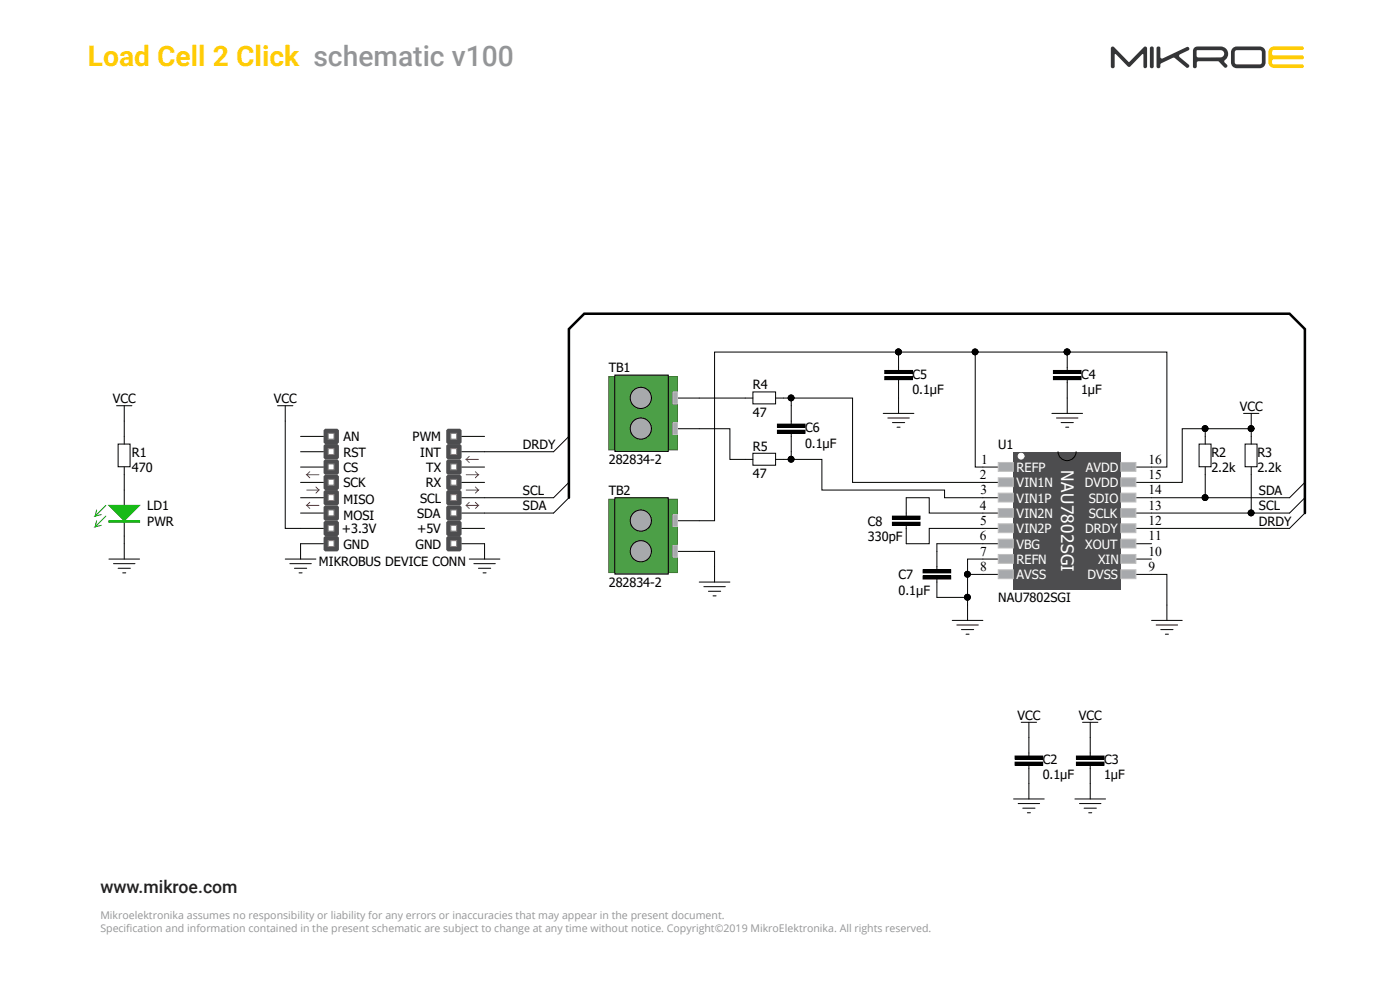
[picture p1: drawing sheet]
<svg xmlns="http://www.w3.org/2000/svg" width="420mm" height="297mm" viewBox="0 0 420 297" stroke-linecap="round" stroke-linejoin="round" font-family="sans-serif">
<!-- layer: Layer 1 -->
<path d="M381 14.4l1.3-.5h8.4a.54 .54 0 0 1 .5 .5 .54 .54 0 0 1-.5 .6h-8.6a.9 .9 0 0 0-.5 .8 .9 .9 0 0 0 .5 .8h8.6a.58 .58 0 0 1 .5 .6 .58 .58 0 0 1-.5 .6h-8.6a.8 .8 0 0 0-.5 .8 .8 .8 0 0 0 .7 .7h8.4a.55 .55 0 0 1 .5 .5 .55 .55 0 0 1-.5 .6h-8.4a1.74 1.74 0 0 1-1.8-1.8v-3.3z" fill-rule="evenodd" fill="#ffcc06"/>
<path d="M359 15.1l7.2-.1a1.09 1.09 0 0 1 1.1 1.1 1.09 1.09 0 0 1-1.1 1.1h-6.9l-.3-.5zM358.4 14.2l-.5 1.1v4.6a.58 .58 0 0 0 .6 .5 .58 .58 0 0 0 .5-.5l.1-1.2 .3-.3 6.3 .1a4 4 0 0 0 2.1 1.8l.4-.5-.4-.7a.72 .72 0 0 1-.5-.6 .72 .72 0 0 1 .5-.7 2.22 2.22 0 0 0 .5-2.5 2.22 2.22 0 0 0-2.1-1.4h-6.9zM347.1 14.1l-.1 5.8a.58 .58 0 0 0 .5 .5 .58 .58 0 0 0 .6-.5v-.7l.3-.2 3.7-1.7 3.8 2.9a.57 .57 0 0 0 .7-.1 .57 .57 0 0 0 0-.7l-2.7-2.3-.2-.4 .3-.4 2.5-1.2a.56 .56 0 0 0 .2-.7 .56 .56 0 0 0-.7-.3l-7.3 3.5-.6-.4v-3l-.5-.3zM345.1 14.1l-.1 5.8a.58 .58 0 0 0 .5 .5 .58 .58 0 0 0 .6-.5v-5.5l-.3-.4zM369.8 14.4l.9-.4 7.2-.1a1.74 1.74 0 0 1 1.8 1.8v3a1.74 1.74 0 0 1-1.8 1.7h-6.8a1.74 1.74 0 0 1-1.8-1.7v-3.4zM370.6 15.2l-.2 .5v3l.3 .5 7.2 .1 .6-.3 .1-3.3-.4-.6-7.1-.1zM333.4 14.1l-.1 .4v5.4a.58 .58 0 0 0 .5 .5 .58 .58 0 0 0 .6-.5v-3.5l.3-.2 3.6 3.7 .4 .2 4.2-3.9 .1 3.7a.55 .55 0 0 0 .6 .5 .55 .55 0 0 0 .5-.5v-5.4l-.3-.5-.6 .1-4.5 4.5-4.5-4.5-.4-.2z" fill-rule="evenodd" fill="#343537"/>
<g fill="none" stroke="#000" stroke-width=".3">
<path d="M35 121.6h4.6M37.3 121.6v4.6M90.2 130.8h6.9M90.2 135.4h6.9M90.2 140h6.9M138.5 130.8h6.9M138.5 135.4h6.9M138.5 140h6.9M90.2 144.6h6.9M90.2 149.2h6.9M90.2 153.8h6.9M90.2 158.4h6.9"/>
<path d="M138.5 144.6h6.9M138.5 149.2h6.9M138.5 153.8h6.9M138.5 158.4h6.9M32.7 167.6h9.2M34.1 168.9h6.4M35.4 170.3h3.7M36.8 171.7h.9M37.3 163v4.6M85.6 167.6h9.2M87 168.9h6.4M88.3 170.3h3.7"/>
<path d="M89.7 171.7h.9M97.1 163h-6.9v4.6M138.5 163h6.9v4.6M140.8 167.6h9.2M142.2 168.9h6.4M143.5 170.3h3.7M144.9 171.7h.9"/>
</g>
<g fill="#4d4d4f">
<path d="M97.1 128.9l.4-.4h3.7l.5 .4v3.7l-.5 .5h-3.7l-.4-.5z" fill-rule="evenodd"/>
<path d="M97.1 133.5l.4-.4h3.7l.5 .4v3.7l-.5 .5h-3.7l-.4-.5z" fill-rule="evenodd"/>
</g>
<g fill="#fff" stroke="#808080" stroke-width=".3">
<path d="M98.5 129.9h1.7v1.7h-1.7z"/>
<path d="M98.5 134.5h1.7v1.7h-1.7z"/>
</g>
<g fill="#4d4d4f">
<path d="M97.1 138.1l.4-.4h3.7l.5 .4v3.7l-.5 .5h-3.7l-.4-.5z" fill-rule="evenodd"/>
<path d="M97.1 142.7l.4-.4h3.7l.5 .4v3.7l-.5 .5h-3.7l-.4-.5z" fill-rule="evenodd"/>
</g>
<g fill="#fff" stroke="#808080" stroke-width=".3">
<path d="M98.5 139.1h1.7v1.7h-1.7z"/>
<path d="M98.5 143.7h1.7v1.7h-1.7z"/>
</g>
<g fill="#4d4d4f">
<path d="M97.1 147.3l.4-.4h3.7l.5 .4v3.7l-.5 .5h-3.7l-.4-.5z" fill-rule="evenodd"/>
<path d="M97.1 151.9l.4-.4h3.7l.5 .4v3.7l-.5 .5h-3.7l-.4-.5z" fill-rule="evenodd"/>
</g>
<g fill="#fff" stroke="#808080" stroke-width=".3">
<path d="M98.5 148.2h1.7v1.8h-1.7z"/>
<path d="M98.5 152.8h1.7v1.8h-1.7z"/>
</g>
<g fill="#4d4d4f">
<path d="M97.1 156.5l.4-.4h3.7l.5 .4v3.7l-.5 .5h-3.7l-.4-.5z" fill-rule="evenodd"/>
<path d="M97.1 161.1l.4-.4h3.7l.5 .4v3.7l-.5 .5h-3.7l-.4-.5z" fill-rule="evenodd"/>
</g>
<g fill="#fff" stroke="#808080" stroke-width=".3">
<path d="M98.5 157.4h1.7v1.8h-1.7z"/>
<path d="M98.5 162h1.7v1.8h-1.7z"/>
</g>
<g fill="#4d4d4f">
<path d="M133.9 128.9l.4-.4h3.7l.5 .4v3.7l-.5 .5h-3.7l-.4-.5z" fill-rule="evenodd"/>
<path d="M133.9 133.5l.4-.4h3.7l.5 .4v3.7l-.5 .5h-3.7l-.4-.5z" fill-rule="evenodd"/>
</g>
<g fill="#fff" stroke="#808080" stroke-width=".3">
<path d="M135.3 129.9h1.7v1.7h-1.7z"/>
<path d="M135.3 134.5h1.7v1.7h-1.7z"/>
</g>
<g fill="#4d4d4f">
<path d="M133.9 138.1l.4-.4h3.7l.5 .4v3.7l-.5 .5h-3.7l-.4-.5z" fill-rule="evenodd"/>
<path d="M133.9 142.7l.4-.4h3.7l.5 .4v3.7l-.5 .5h-3.7l-.4-.5z" fill-rule="evenodd"/>
</g>
<g fill="#fff" stroke="#808080" stroke-width=".3">
<path d="M135.3 139.1h1.7v1.7h-1.7z"/>
<path d="M135.3 143.7h1.7v1.7h-1.7z"/>
</g>
<g fill="#4d4d4f">
<path d="M133.9 147.3l.4-.4h3.7l.5 .4v3.7l-.5 .5h-3.7l-.4-.5z" fill-rule="evenodd"/>
<path d="M133.9 151.9l.4-.4h3.7l.5 .4v3.7l-.5 .5h-3.7l-.4-.5z" fill-rule="evenodd"/>
</g>
<g fill="#fff" stroke="#808080" stroke-width=".3">
<path d="M135.3 148.2h1.7v1.8h-1.7z"/>
<path d="M135.3 152.8h1.7v1.8h-1.7z"/>
</g>
<g fill="#4d4d4f">
<path d="M133.9 156.5l.4-.4h3.7l.5 .4v3.7l-.5 .5h-3.7l-.4-.5z" fill-rule="evenodd"/>
<path d="M133.9 161.1l.4-.4h3.7l.5 .4v3.7l-.5 .5h-3.7l-.4-.5z" fill-rule="evenodd"/>
</g>
<g fill="#fff" stroke="#808080" stroke-width=".3">
<path d="M135.3 157.4h1.7v1.8h-1.7z"/>
<path d="M135.3 162h1.7v1.8h-1.7z"/>
</g>
<g fill="none" stroke="#ee0e22" stroke-width=".3">
<path d="M140.8 136.8l-.9 .9M143.5 137.7h-3.6l.9 .9M92 146.9h3.7l-.9 .9M92.9 150.5l-.9 1M92.9 141.4l-.9 .9M94.8 146l.9 .9M95.7 151.5h-3.7l.9 .9M95.7 142.3h-3.7l.9 .9M139.9 142.3h3.6l-.9 .9M139.9 146.9h3.6l-.9 .9M139.9 151.5h3.6l-.9 .9M139.9 151.5l.9 .9"/>
<path d="M140.8 150.5l-.9 1M142.6 141.4l.9 .9M142.6 146l.9 .9M142.6 150.5l.9 1"/>
</g>
<path d="M35.4 133.1h3.6v6.8h-3.6zM37.3 130.8v2.3M37.3 140v2.3M37.3 146.9v4.6M37.3 156.1v4.6" fill="none" stroke="#000" stroke-width=".3"/>
<path d="M32.7 156.1h9.2v.4h-9.2z" fill-rule="evenodd" fill="#00bf00"/>
<path d="M32.7 156.1h9.2v.4h-9.2z" fill="none" stroke="#00bf00" stroke-width=".3"/>
<path d="M32.7 151.5h9.2l-4.6 4.6z" fill="#00bf00"/>
<path d="M29 156.1l-.5 1.8M29 152.8l-.5 1.9M31.8 154.7l-3.3 3.2 1.9-.5M31.8 151.5l-3.3 3.2 1.9-.5M32.7 151.5h9.2l-4.6 4.6z" fill="none" stroke="#00bf00" stroke-width=".3"/>
<g fill="none" stroke="#000" stroke-width=".3">
<path d="M223.6 119.3h2.3M225.9 117.5h6.8v3.5h-6.8zM232.8 119.3h2.3M265.4 111h8.3v.9h-8.3zM265.4 112.9h8.3v.9h-8.3zM269.6 105.5v5.5M269.6 113.8v5.5M316 112.9h8.3v.9h-8.3zM316 111h8.3v.9h-8.3zM320.2 105.5v5.5M320.2 113.8v10.1M37.3 126.2v4.6"/>
<path d="M170.7 130.8l-4.6 4.6h-20.7M223.6 137.7h2.3M225.9 135.8h6.8v3.6h-6.8zM232.8 137.7h2.3M233.2 127.1h8.3v.9h-8.3zM233.2 128.9h8.3v1h-8.3zM237.4 121.6v5.5M237.4 129.9v5.5M315.6 123.9h9.2M316.9 125.3h6.5M318.3 126.7h3.7M319.7 128h.9"/>
<path d="M359.7 133.1h3.6v6.8h-3.6zM361.6 133.1v-4.6h13.8v4.6M361.6 140v2.3M373.1 123.9h4.6M373.5 133.1h3.6v6.8h-3.6zM375.4 123.9v4.6M375.4 140v2.3M37.3 142.3v4.6M170.7 144.6l-4.6 4.6h-20.7M170.7 149.2l-4.6 4.6h-20.7M267.7 156.5h8.3v.9h-8.3zM267.7 154.7h8.3v.9h-8.3z"/>
<path d="M271.9 149.2v5.5M271.9 157.4v5.6M37.3 160.7v2.3M276.9 170.8h8.3v.9h-8.3zM276.9 172.6h8.3v.9h-8.3zM281.1 165.3v5.5M281.1 173.5v5.5M306.4 216.5h4.6M308.7 216.5v10.1M324.8 216.5h4.6M327.1 216.5v10.1M304.1 239.4h9.2"/>
<path d="M304.5 226.6h8.3v.9h-8.3zM304.5 228.4h8.3v.9h-8.3zM308.7 229.3v10.1M322.5 239.4h9.2M322.9 228.4h8.3v.9h-8.3zM322.9 226.6h8.3v.9h-8.3zM327.1 229.3v10.1M305.4 240.8h6.5M306.8 242.2h3.7M308.2 243.6h.9M323.8 240.8h6.5M325.2 242.2h3.7"/>
<path d="M326.6 243.6h.9"/>
</g>
<g fill="#000">
<path d="M265.4 111h8.3v.9h-8.3z" fill-rule="evenodd"/>
<path d="M265.4 112.9h8.3v.9h-8.3z" fill-rule="evenodd"/>
<path d="M316 112.9h8.3v.9h-8.3z" fill-rule="evenodd"/>
<path d="M316 111h8.3v.9h-8.3z" fill-rule="evenodd"/>
<path d="M233.2 127.1h8.3v.9h-8.3z" fill-rule="evenodd"/>
<path d="M233.2 128.9h8.3v1h-8.3z" fill-rule="evenodd"/>
<path d="M267.7 156.5h8.3v.9h-8.3z" fill-rule="evenodd"/>
<path d="M267.7 154.7h8.3v.9h-8.3z" fill-rule="evenodd"/>
<path d="M276.9 170.8h8.3v.9h-8.3z" fill-rule="evenodd"/>
<path d="M276.9 172.6h8.3v.9h-8.3z" fill-rule="evenodd"/>
<path d="M304.5 226.6h8.3v.9h-8.3z" fill-rule="evenodd"/>
<path d="M304.5 228.4h8.3v.9h-8.3z" fill-rule="evenodd"/>
<path d="M322.9 228.4h8.3v.9h-8.3z" fill-rule="evenodd"/>
<path d="M322.9 226.6h8.3v.9h-8.3z" fill-rule="evenodd"/>
</g>
<path d="M170.7 149.2v-50.6l4.6-4.6h211.6l4.6 4.6v55.2" fill="none" stroke="#000" stroke-width=".76"/>
<g fill="#000" stroke="#000" stroke-width=".3">
<circle cx="269.5" cy="105.5" r=".87"/>
<circle cx="320.1" cy="105.5" r=".87"/>
<circle cx="361.5" cy="128.4" r=".87"/>
<circle cx="375.3" cy="128.4" r=".87"/>
</g>
<path d="M304.1 135.4h32.1v41.2h-32.1z" fill="#4d4d4f"/>
<path d="M294.9 140h4.6M322.8 135.4a2.71 2.71 0 0 1-2.7 2.6 2.71 2.71 0 0 1-2.7-2.6M340.9 140h4.6M294.9 144.6h4.6M294.9 149.2h4.6M294.9 158.4h4.6M294.9 153.8h4.6" fill="none" stroke="#000" stroke-width=".3"/>
<g fill="#a7a9ac" stroke="#c0c0c0" stroke-width=".3">
<path d="M299.5 138.6h4.5v2.7h-4.5z"/>
<path d="M299.5 143.2h4.5v2.7h-4.5z"/>
<path d="M299.5 147.8h4.5v2.7h-4.5z"/>
<path d="M336.3 138.6h4.5v2.7h-4.5z"/>
<path d="M299.5 157h4.5v2.6h-4.5z"/>
<path d="M299.5 152.4h4.5v2.7h-4.5z"/>
</g>
<path d="M294.9 163h4.6" fill="none" stroke="#000" stroke-width=".3"/>
<path d="M299.5 161.6h4.5v2.6h-4.5z" fill="#a7a9ac" stroke="#c0c0c0" stroke-width=".3"/>
<path d="M294.9 167.6h4.6" fill="none" stroke="#000" stroke-width=".3"/>
<path d="M299.5 166.2h4.5v2.6h-4.5z" fill="#a7a9ac" stroke="#c0c0c0" stroke-width=".3"/>
<path d="M294.9 172.1h4.6" fill="none" stroke="#000" stroke-width=".3"/>
<path d="M299.5 170.8h4.5v2.6h-4.5z" fill="#a7a9ac" stroke="#c0c0c0" stroke-width=".3"/>
<path d="M340.9 144.6h4.6" fill="none" stroke="#000" stroke-width=".3"/>
<path d="M336.3 143.2h4.5v2.7h-4.5z" fill="#a7a9ac" stroke="#c0c0c0" stroke-width=".3"/>
<path d="M340.9 149.2h4.6" fill="none" stroke="#000" stroke-width=".3"/>
<path d="M336.3 147.8h4.5v2.7h-4.5z" fill="#a7a9ac" stroke="#c0c0c0" stroke-width=".3"/>
<path d="M340.9 153.8h4.6" fill="none" stroke="#000" stroke-width=".3"/>
<path d="M336.3 152.4h4.5v2.7h-4.5z" fill="#a7a9ac" stroke="#c0c0c0" stroke-width=".3"/>
<path d="M340.9 158.4h4.6" fill="none" stroke="#000" stroke-width=".3"/>
<path d="M336.3 157h4.5v2.6h-4.5z" fill="#a7a9ac" stroke="#c0c0c0" stroke-width=".3"/>
<path d="M340.9 163h4.6" fill="none" stroke="#000" stroke-width=".3"/>
<path d="M336.3 161.6h4.5v2.6h-4.5z" fill="#a7a9ac" stroke="#c0c0c0" stroke-width=".3"/>
<path d="M340.9 167.6h4.6" fill="none" stroke="#000" stroke-width=".3"/>
<path d="M336.3 166.2h4.5v2.6h-4.5z" fill="#a7a9ac" stroke="#c0c0c0" stroke-width=".3"/>
<path d="M340.9 172.1h4.6" fill="none" stroke="#000" stroke-width=".3"/>
<path d="M336.3 170.8h4.5v2.6h-4.5z" fill="#a7a9ac" stroke="#c0c0c0" stroke-width=".3"/>
<circle cx="306.3" cy="136.7" r=".87" fill="#fff" stroke="#fff" stroke-width=".3"/>
<g fill="none" stroke="#000" stroke-width=".3">
<path d="M200.6 119.3h9.2M292.6 105.5v34.5h2.3M200.6 128.5h9.2M361.6 128.5h-6.9v16.1h-9.2M271.9 149.2h6.9v4.6h16.1M294.9 158.4h-16.1v4.6h-6.9M361.6 142.3v6.9M375.4 142.3v11.5M391.5 144.6l-4.6 4.6h-41.4M391.5 149.2l-4.6 4.6h-41.4M391.5 153.8l-4.6 4.6h-41.4M281.1 179h9.2"/>
<path d="M290.3 172.1h4.6M294.9 167.6h-4.6v18.3M294.9 163h-13.8v2.3M345.5 172.1h4.6v13.8M285.7 185.9h9.2M287 187.3h6.5M288.4 188.7h3.7M289.8 190.1h.9M345.5 185.9h9.2M346.8 187.3h6.5M348.2 188.7h3.7M349.6 190.1h.9"/>
</g>
<g fill="#000" stroke="#000" stroke-width=".3">
<circle cx="292.5" cy="105.5" r=".87"/>
<circle cx="361.5" cy="128.4" r=".87"/>
<circle cx="361.5" cy="149.1" r=".87"/>
<circle cx="375.3" cy="153.7" r=".87"/>
<circle cx="290.2" cy="179" r=".87"/>
<circle cx="290.2" cy="172.1" r=".87"/>
</g>
<g fill="#4c9f47" stroke="#466c18" stroke-width=".3">
<path d="M182.6 112.9h1.8v21.9h-1.8z"/>
<path d="M200.6 112.9h2.6v21.9h-2.6z"/>
</g>
<path d="M184.5 112.4h16v22.9h-16z" fill="#4c9f47" stroke="#000" stroke-width=".3"/>
<g fill="#a7a9ac" stroke="#000" stroke-width=".3">
<circle cx="192.2" cy="119.3" r="3.2"/>
<circle cx="192.2" cy="128.4" r="3.2"/>
</g>
<g fill="#a7a9ac" stroke="#c0c0c0" stroke-width=".3">
<path d="M202 117.5h1.2v3.5h-1.2z"/>
<path d="M202 126.7h1.2v3.5h-1.2z"/>
</g>
<path d="M200.6 156.1h9.2M200.6 165.3h9.2" fill="none" stroke="#000" stroke-width=".3"/>
<g fill="#4c9f47" stroke="#466c18" stroke-width=".3">
<path d="M182.6 149.6h1.8v22h-1.8z"/>
<path d="M200.6 149.6h2.6v22h-2.6z"/>
</g>
<path d="M184.5 149.2h16v22.9h-16z" fill="#4c9f47" stroke="#000" stroke-width=".3"/>
<g fill="#a7a9ac" stroke="#000" stroke-width=".3">
<circle cx="192.2" cy="156" r="3.2"/>
<circle cx="192.2" cy="165.2" r="3.2"/>
</g>
<g fill="#a7a9ac" stroke="#c0c0c0" stroke-width=".3">
<path d="M202 154.2h1.2v3.6h-1.2z"/>
<path d="M202 163.4h1.2v3.6h-1.2z"/>
</g>
<g fill="none" stroke="#000" stroke-width=".3">
<path d="M209.8 119.3h13.8M235.1 119.3h2.3v2.3M237.4 119.3h18.4v25.3h39.1M269.6 119.3v4.6M83.3 121.6h4.6M85.6 121.6v36.8h4.6M209.8 128.5h9.2v9.2h4.6M237.4 137.7h9.2v9.2h36.8v2.3h11.5M237.4 135.4v2.3h-2.3M265 123.9h9.2M266.3 125.3h6.5M267.7 126.7h3.7"/>
<path d="M269.1 128h.9M345.5 140h4.6v-34.5h-135.7v50.6h-4.6M209.8 174.4h9.2M209.8 165.3h4.6v9.1M211.1 175.8h6.5M212.5 177.2h3.7M213.9 178.6h.9"/>
</g>
<g fill="#000" stroke="#000" stroke-width=".3">
<circle cx="237.3" cy="119.3" r=".87"/>
<circle cx="269.5" cy="105.5" r=".87"/>
<circle cx="292.5" cy="105.5" r=".87"/>
<circle cx="320.1" cy="105.5" r=".87"/>
<circle cx="237.3" cy="137.6" r=".87"/>
</g>
<text font-size="8.5" fill="#ffcc06" x="26.4" y="19.9">Load Cell 2 Click schematic v100</text>
<text font-size="5.3" fill="#231f20" x="30.1" y="267.5">www.mikroe.com</text>
<text font-size="5.1" fill="#fff" x="318.4" y="141" transform="rotate(90 318.4 141)">NAU7802SGI</text>
<g font-size="4">
<text x="293.9" y="143.6">2</text>
<text x="294.3" y="139">1</text>
<text x="344.5" y="139">16</text>
<text x="344.5" y="143.6">15</text>
<text x="294.2" y="148.2">3</text>
<text x="344.5" y="148.2">14</text>
<text x="293.9" y="152.8">4</text>
<text x="344.5" y="152.8">13</text>
<text x="293.9" y="162">6</text>
<text x="294.1" y="157.4">5</text>
<text x="344.5" y="157.4">12</text>
<text x="344.5" y="162">11</text>
<text x="294" y="166.6">7</text>
<text x="344.5" y="166.6">10</text>
<text x="294" y="171.2">8</text>
<text x="344.5" y="171.2">9</text>
</g>
<g font-size="3.8">
<text x="182.6" y="111.6">TB1</text>
<text x="273.7" y="113.5">C5</text>
<text x="324.3" y="113.5">C4</text>
<text x="225.9" y="116.7">R4</text>
<text x="273.7" y="118.1">0.1µF</text>
<text x="324.3" y="118.1">1µF</text>
<text x="33.9" y="120.8">VCC</text>
<text x="82.2" y="120.8">VCC</text>
<text x="225.9" y="125">47</text>
<text x="372" y="123.1">VCC</text>
<text x="241.5" y="129.5">C6</text>
<text x="39.6" y="136.9">R1</text>
<text x="103.1" y="132.3">AN</text>
<text x="103.1" y="136.9">RST</text>
<text x="123.8" y="132.3">PWM</text>
<text x="126.1" y="136.9">INT</text>
<text x="156.9" y="134.6">DRDY</text>
<text x="225.9" y="135.1">R5</text>
<text x="241.5" y="134.1">0.1µF</text>
<text x="299.5" y="134.6">U1</text>
<text x="363.4" y="136.9">R2</text>
<text x="377.2" y="136.9">R3</text>
<text x="39.6" y="141.5">470</text>
<text x="103.1" y="141.5">CS</text>
<text x="127.9" y="141.5">TX</text>
<text x="182.6" y="139.2">282834-2</text>
<text x="225.9" y="143.3">47</text>
<text x="363.4" y="141.5">2.2k</text>
<text x="377.2" y="141.5">2.2k</text>
<text x="103.1" y="146.1">SCK</text>
<text x="127.8" y="146.1">RX</text>
<text x="156.9" y="148.4">SCL</text>
<text x="182.6" y="148.4">TB2</text>
<text x="377.7" y="148.4">SDA</text>
<text x="44.2" y="153">LD1</text>
<text x="103.1" y="155.7">MOSI</text>
<text x="103.1" y="151.1">MISO</text>
<text x="125.1" y="155.3">SDA</text>
<text x="126.1" y="150.7">SCL</text>
<text x="156.9" y="153">SDA</text>
<text x="377.7" y="153">SCL</text>
<text x="44.2" y="157.6">PWR</text>
<text x="102.6" y="159.9">+3.3V</text>
<text x="125.1" y="159.9">+5V</text>
<text x="260.4" y="157.6">C8</text>
<text x="377.7" y="157.6">DRDY</text>
<text x="103.1" y="164.5">GND</text>
<text x="124.7" y="164.5">GND</text>
<text x="260.4" y="162.2">330pF</text>
<text x="95.7" y="169.5">MIKROBUS DEVICE CONN</text>
<text x="269.6" y="173.7">C7</text>
<text x="182.6" y="176">282834-2</text>
<text x="269.6" y="178.3">0.1µF</text>
<text x="299.5" y="180.6">NAU7802SGI</text>
<text x="305.3" y="215.7">VCC</text>
<text x="323.7" y="215.7">VCC</text>
<text x="312.8" y="229">C2</text>
<text x="312.8" y="233.6">0.1µF</text>
<text x="331.2" y="229">C3</text>
<text x="331.2" y="233.6">1µF</text>
</g>
<g font-size="3.8" fill="#fff">
<text x="305" y="141.5">REFP</text>
<text x="325.7" y="141.5">AVDD</text>
<text x="305" y="146.1">VIN1N</text>
<text x="325.4" y="146.1">DVDD</text>
<text x="305" y="150.7">VIN1P</text>
<text x="305" y="155.3">VIN2N</text>
<text x="326.6" y="150.7">SDIO</text>
<text x="326.7" y="155.3">SCLK</text>
<text x="305" y="159.9">VIN2P</text>
<text x="325.5" y="159.9">DRDY</text>
<text x="305" y="164.5">VBG</text>
<text x="325.6" y="164.5">XOUT</text>
<text x="305" y="169.1">REFN</text>
<text x="305" y="173.7">AVSS</text>
<text x="326.2" y="173.7">DVSS</text>
<text x="329.5" y="169.1">XIN</text>
</g>
<g font-size="3.2" fill="#939598">
<text x="30.1" y="275.6">Mikroelektronika assumes no responsibility or liability for any errors or inaccuracies that may appear in the present document.</text>
<text x="30.1" y="279.4">Specif</text>
<text x="37.9" y="279.4">ication and information contained in the present schematic are subject to change at any time without notice. Copyright©2019 MikroElektronika. All rights reserved.</text>
</g>
</svg>
